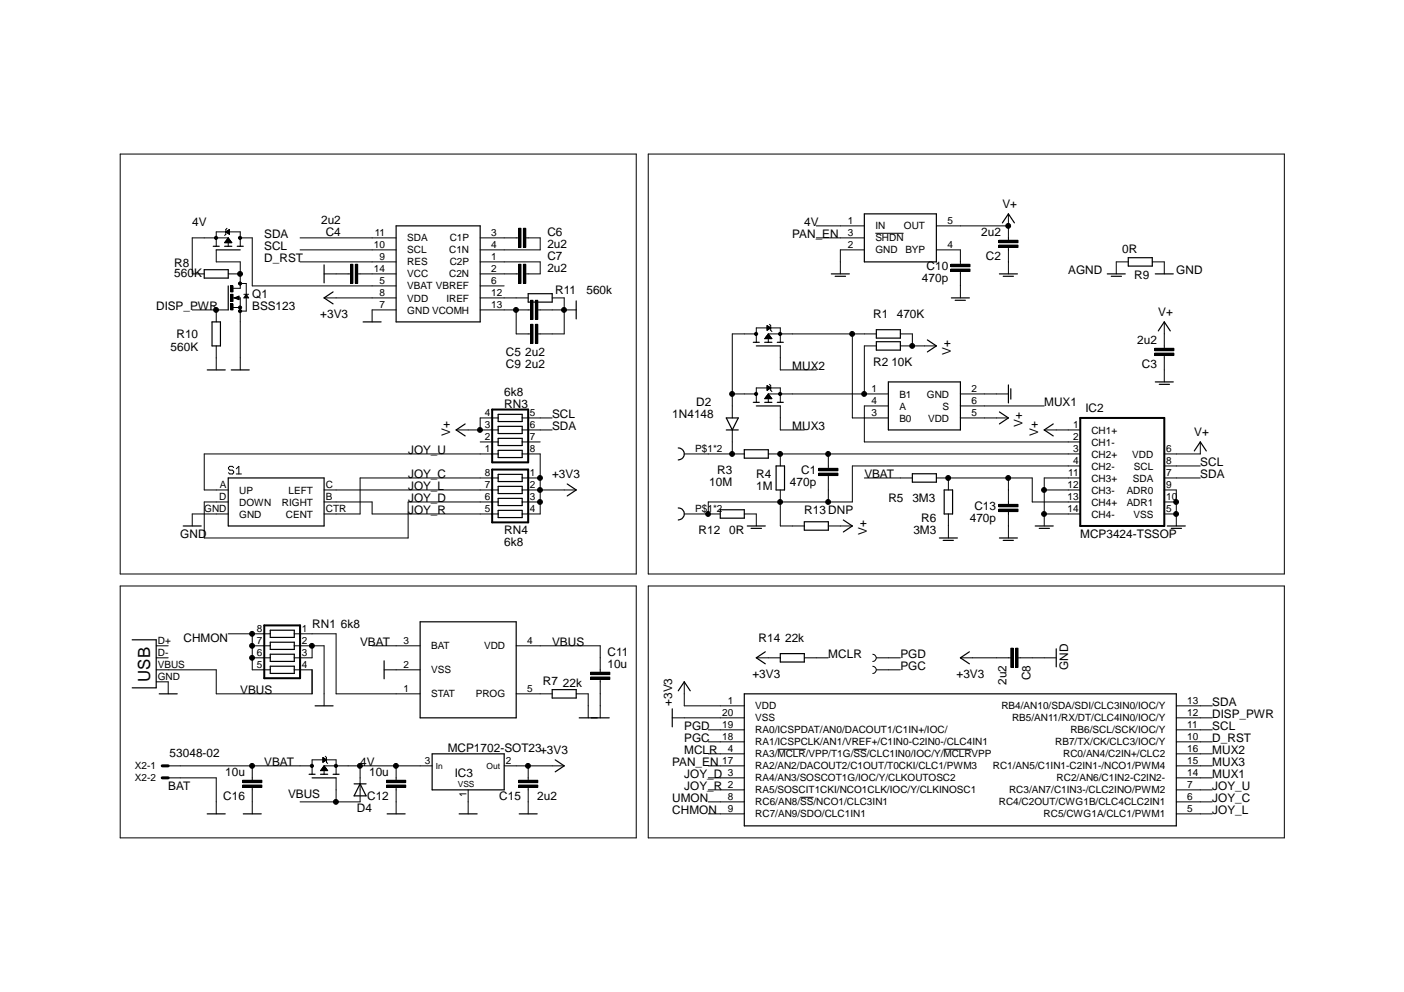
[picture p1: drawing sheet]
<svg xmlns="http://www.w3.org/2000/svg" width="297mm" height="210mm" viewBox="0 0 297 210" stroke-linecap="round" stroke-linejoin="round" font-family="sans-serif">
<g fill="none" stroke="#000" stroke-width=".21">
<path d="M25.4 32.6h109.2v88.9h-109.2zM137.1 32.6h134.6v88.9h-134.6zM45.7 52.9v2.5h5.1v5.6h-1.5M45.7 52.1v-3h5.1v3M47.6 51.3h1.4M47.7 51.2h1.2M47.7 51.1h1.1M47.8 49.1l.7-.5v1zM47.8 51h1M47.9 49.1h.6M47.9 50.9h.8M47.9 50.8h.7"/>
<path d="M47.9 49h.6M48 49.2h.5M48 50.7h.5M48 48.3l-.2 .3v1l-.3 .2M48 50.6h.5M48.1 48.9h.4M48.1 49.3h.4M48.1 50.5h.3M48.2 50.5h.2M48.2 48.8h.3M48.2 49.4h.3M48.3 50.3h-7.6v7.7h2.5"/>
<path d="M48.3 58h2.5M48.3 50.3v1.8M48.3 50.3l.8 1.1h-1.6zM48.3 48.7h.2M48.4 49.5h.1M48.5 49.6h.1M48.5 48.6h.1M50.8 50.3h2.6v10.2h30.4M50.8 60h1.3v5.8h-1.3M63.5 50.3h20.3M63.5 52.9h20.3M63.5 55.4h20.3"/>
<path d="M68.6 58h5.6M74.2 55.9h.5v4.1h-.5zM75.2 55.9h.5v4.1h-.5zM75.7 58h8.1M101.6 50.3h8.1M101.6 55.4h12.7v2.6h-3.1M101.6 58h8.1M109.7 48.3h.5v4.1h-.5zM109.7 55.9h.5v4.1h-.5zM110.7 48.3h.5v4.1h-.5zM110.7 55.9h.5v4.1h-.5zM111.2 50.3h3.1v2.6h-12.7"/>
<path d="M172.7 50.3h10.2M172.7 47.8h10.2M182.9 52.9h-5.1v5.1M185.2 49.4h6M198.1 52.9h5.1v3M198.1 47.8h15.2M201.2 55.9h4v.5h-4zM201.2 56.9h4v.5h-4zM203.2 57.4v5.6M211.3 50.8h4.1v.6h-4.1zM211.3 51.9h4.1v.5h-4.1zM213.3 45.3v5.5"/>
<path d="M213.3 52.4v5.6M238.7 55.4h-2.5v2.6M243.8 55.4h2.5v2.6M40.7 65.6h7.6M45.7 65.6v2.5M45.7 73.2v5.1M48.8 60.5h.5v1.3h-.5zM48.8 64.3h.5v1.3h-.5zM48.8 62.3h.5v1.5h-.5zM49.3 63h1.5v15.3M49.3 65.1h1.5M49.6 63l1-.3v.7z"/>
<path d="M51.6 62.3h1M52.1 62.3l.5 .7h-1zM68.6 63h15.2M83.8 65.6h-5.1v2.5M101.6 60.5h5.1M101.6 63h10.1M101.6 65.6h10.7M109.2 65.6v5.1h3.1M112.3 63.5h.5v4.1h-.5zM112.3 68.6h.5v4.1h-.5zM113.3 63.5h.5v4.1h-.5zM113.3 68.6h.5v4.1h-.5z"/>
<path d="M113.8 65.6h8.1M116.8 63h2.6v7.7h-5.6M160 70.7h-5.1v17.7M160 72.4v-3h5.1v3M161.8 71.6h1.5M161.9 71.5h1.3M162 71.4h1.1M162 71.3h1.1M162.1 71.2h.9M162.2 71.2h.7M162.2 71.1h.6M162.3 68.9l.8 .5-.8 .5z"/>
<path d="M162.3 69.8h.1M162.3 69.8h.2M162.3 69.6h.3M162.3 69.6h.5M162.3 69.5h.6M162.3 69.3h.6M162.3 69.2h.5M162.3 69.1h.3M162.3 69h.2M162.3 69h.1M162.3 71h.5M162.4 70.9h.3"/>
<path d="M162.4 70.8h.3M162.5 70.7h.1M162.5 70.7h22.9M162.5 70.7v1.7M162.5 70.7l.8 1h-1.5zM162.8 68.6l.3 .3v1l.2 .2M165.1 73.2v5.1h7.6M180.3 70.7v17.7h7.6M185.4 73.2h-2.5v10.2M190.5 70.7h2.5v2.5M190.5 73.2h7.6M244.3 73.7h4.1v.5h-4.1z"/>
<path d="M244.3 74.7h4.1v.5h-4.1zM246.3 68.1v5.6M246.3 75.2v5.6M49.4 98.9l-.2-.2h-.6l-.3 .2v.3l.3 .3h.6l.2 .2v.3l-.2 .3h-.6l-.3-.3M50 99.2l.5-.5v1.6M96.5 91h8.9M101.6 93.5h3.8M105.4 96.1h-62.2v7.6h5.1M105.4 88.4h-3.8v2.6M110.5 96.1h3.8v12.7h-3.8M110.5 91h6.3M110.5 93.5h3.8"/>
<path d="M110.5 88.4h6.3M144.8 96.1h12.7M154.9 83.4h5.1M154.9 91v5.1M160 85.1v-3h5.1v3M161.8 84.3h1.5M161.9 84.2h1.3M162 84.1h1.1M162 84h1.1M162.1 83.9h.9M162.2 83.9h.7M162.2 83.8h.6"/>
<path d="M162.3 81.6l.8 .5-.8 .5zM162.3 82.5h.1M162.3 82.5h.2M162.3 82.4h.3M162.3 82.3h.5M162.3 82.2h.6M162.3 82h.6M162.3 81.9h.5M162.3 81.8h.4M162.3 81.7h.2M162.3 81.7h.1M162.3 83.7h.5"/>
<path d="M162.3 83.6h.4M162.4 83.5h.3M162.5 83.4h.1M162.5 96.1h66M162.5 83.4h25.4M162.5 83.4v1.7M162.5 83.4l.8 1h-1.5zM162.8 81.3l.3 .3v1l.2 .2M165.1 85.9v5.1h5.1M165.1 96.1v2.5M173.2 99.1h4.1v.5h-4.1zM175.2 96.1v3"/>
<path d="M187.9 85.9h-5v7.6h45.6M203.2 88.4h10.1M203.2 83.4h10.1M203.2 85.9h17.7M220.9 91h7.6M228.5 98.6h-48.2v7.6h-30.5v2.6M246.3 98.6h7.6M253.9 93.5v2.6h-7.6M48.3 108.8h-7.6v2.5M48.3 106.2h-5.1v7.6h43.1v-7.6h19.1M50 100.3h1.1M68.6 106.2h10.1v2.6h26.7"/>
<path d="M68.6 103.7h36.8M105.4 101.1h-29.2v7.7h-7.6M110.5 106.2h3.8M110.5 103.7h11.4M110.5 101.1h3.8M144.8 108.8h7.6M157.5 108.8h2.5v2.5M165.1 103.7v7.6h5.1M173.2 100.1h4.1v.5h-4.1zM175.2 100.6v5.6M175.2 111.3h5.1M182.9 101.1h10.1"/>
<path d="M198.1 101.1h20.3v5.1h10.1M200.6 101.1v2.6M200.6 108.8v5M211.3 106.7h4.1v.5h-4.1zM211.3 107.7h4.1v.5h-4.1zM213.3 101.1v5.6M213.3 108.2v5.6M220.9 108.8h7.6M220.9 103.7h7.6M228.5 101.1h-7.6v10.2M246.3 108.8h2.6M246.3 106.2h2.6"/>
<path d="M246.3 103.7h2.6v7.6M246.3 101.1h7.6M25.4 124h109.2v53.3h-109.2zM33 136.7h2.6M33 139.2h2.6M48.3 134.1h8.9M53.4 136.7h3.8M53.4 139.2h3.8M53.4 134.1v7.6h3.8M62.3 136.7h6.3v12.7M62.3 134.1h8.8v12.7h17.8M66 136.7v2.5h-3.7"/>
<path d="M78.7 136.7h10.2M109.2 136.7h17.8v5.5M137.1 124h134.6v53.3h-134.6zM160 139.2h5.1M170.2 139.2h5M184.6 138.4a.76 .76 0 0 1 .8 .8 .76 .76 0 0 1-.8 .8M185.4 139.2h5.1M203.2 139.2h10.7M213.9 137.2h.5v4h-.5zM214.9 137.2h.5v4h-.5zM215.4 139.2h8.1M33 141.7h12.7v5.1h20.3v-5.1h-3.7"/>
<path d="M33 144.3h2.6v2.5M81.3 141.7h7.6M109.2 146.8h7.6M121.9 146.8h2.5v5.1M125 143.3h4v.5h-4zM125 142.2h4v.5h-4zM127 143.8v8.1M142.2 151.9h15.3M144.8 144.3v5.1h12.7M149.8 159.5h7.7M149.8 157h7.7M149.8 154.4h7.7"/>
<path d="M164.5 158.5h6M180.6 158.5h2.8M184.6 141a.76 .76 0 0 1 .8 .7 .76 .76 0 0 1-.8 .8M185.4 141.7h5.1M199.6 158.5h6M248.9 149.4h7.6M248.9 159.5h7.6M248.9 151.9h7.6M248.9 157h7.6M248.9 154.4h7.6M35.6 162.1h30.4M35.6 164.6h10.1v7.6"/>
<path d="M51.3 165.1h4.1v.5h-4.1zM51.3 166.1h4.1v.5h-4.1zM53.4 162.1v3M53.4 166.6v5.6M66 163.8v-3h5.1v3M67.8 163h1.5M67.9 162.9h1.3M68 162.9h1.2M68.1 162.8h1M68.1 162.6h.9M68.2 162.6h.8M68.3 162.5h.6"/>
<path d="M68.3 160.3l.8 .5-.8 .5zM68.3 161.2h.1M68.3 161.2h.3M68.3 161.1h.4M68.3 161h.5M68.3 160.9h.6M68.3 160.7h.7M68.3 160.6h.5M68.3 160.5h.4M68.3 160.4h.3M68.3 160.4h.1M68.3 162.4h.5"/>
<path d="M68.4 162.3h.4M68.5 162.2h.2M68.5 162.1h.2M68.6 162.1v1.7M68.6 162.1h22.8M68.6 162.1l.7 1h-1.5zM68.8 160l.3 .3v1l.2 .2M71.1 164.6v5.1M76.2 162.1v7.6h-12.7M81.8 165.1h4v.5h-4zM81.8 166.1h4v.5h-4zM83.8 162.1v3"/>
<path d="M83.8 166.6v5.6M99 167.1v5.1M106.7 162.1h12.7M109.7 165.1h4.1v.5h-4.1zM109.7 166.1h4.1v.5h-4.1zM111.7 162.1v3M111.7 166.6v5.6M149.8 162.1h7.7M149.8 167.1h7.7M149.8 164.6h7.7M149.8 172.2h7.7M149.8 169.7h7.7"/>
<path d="M169.3 168.7h2.8M248.9 162.1h7.6M248.9 167.1h7.6M248.9 164.6h7.6M248.9 172.2h7.6M248.9 169.7h7.6"/>
<circle cx="45.7" cy="50.3" r=".33"/>
<circle cx="50.8" cy="60" r=".33"/>
<circle cx="50.8" cy="57.9" r=".51"/>
<circle cx="50.8" cy="50.3" r=".33"/>
<circle cx="213.3" cy="47.8" r=".51"/>
<circle cx="45.7" cy="65.6" r=".51"/>
<circle cx="50.8" cy="65.1" r=".33"/>
<circle cx="50.8" cy="65.8" r=".33"/>
<circle cx="109.2" cy="65.6" r=".51"/>
<circle cx="119.3" cy="65.6" r=".51"/>
<circle cx="160" cy="70.7" r=".33"/>
<circle cx="165" cy="70.7" r=".33"/>
<circle cx="180.3" cy="70.6" r=".51"/>
<circle cx="193" cy="73.2" r=".51"/>
<circle cx="101.5" cy="91" r=".51"/>
<circle cx="154.9" cy="96" r=".51"/>
<circle cx="154.9" cy="83.3" r=".51"/>
<circle cx="160" cy="83.4" r=".33"/>
<circle cx="165" cy="83.4" r=".33"/>
<circle cx="165" cy="96" r=".51"/>
<circle cx="175.2" cy="96" r=".51"/>
<circle cx="182.8" cy="83.3" r=".51"/>
<circle cx="114.2" cy="106.2" r=".51"/>
<circle cx="114.2" cy="101.1" r=".51"/>
<circle cx="114.2" cy="103.7" r=".51"/>
<circle cx="149.8" cy="108.7" r=".51"/>
<circle cx="165" cy="106.2" r=".51"/>
<circle cx="175.2" cy="106.2" r=".51"/>
<circle cx="200.6" cy="101.1" r=".51"/>
<circle cx="213.3" cy="101.1" r=".51"/>
<circle cx="220.9" cy="103.7" r=".51"/>
<circle cx="220.9" cy="108.7" r=".51"/>
<circle cx="248.8" cy="108.7" r=".51"/>
<circle cx="248.8" cy="106.2" r=".51"/>
<circle cx="53.3" cy="139.2" r=".51"/>
<circle cx="53.3" cy="134.1" r=".51"/>
<circle cx="53.3" cy="136.6" r=".51"/>
<circle cx="66" cy="136.6" r=".51"/>
<circle cx="53.3" cy="162" r=".51"/>
<circle cx="66" cy="162.1" r=".33"/>
<circle cx="71.1" cy="169.7" r=".51"/>
<circle cx="71.1" cy="162.1" r=".33"/>
<circle cx="76.1" cy="162" r=".51"/>
<circle cx="83.8" cy="162" r=".51"/>
<circle cx="111.7" cy="162" r=".51"/>
</g>
<g fill="none" stroke="#000" stroke-width=".25">
<path d="M43.2 57.1h5.1v1.7h-5.1zM45.1 52.1h1.3M45.7 52.9h5.1M47.5 52.1h1.6M50.2 52.1h1.3M68.6 56v3.9M83.8 47.8h17.8v20.3h-17.8zM175.9 58h3.8M176.7 58.5h2.2M182.9 45.3h15.2v10.1h-15.2zM211.4 58h3.9M212.1 47.2l1.2-1.9 1.3 1.9"/>
<path d="M212.2 58.5h2.2M234.3 58h3.8M235.1 58.5h2.2M238.7 54.5h5.1v1.8h-5.1zM244.4 58h3.8M43.8 78.3h3.9M44.9 68.1h1.7v5.1h-1.7zM48.3 60.5v5.1M48.9 78.3h3.8M49.8 63l.6 .3v-.5l-.5 .2M52.1 62.5l.3 .4h-.6zM70.5 61.8l-1.9 1.2 1.9 1.3"/>
<path d="M76.8 68.1h3.8M111.7 62.1h5.1v1.8h-5.1zM121.9 63.7v3.8M159.4 72.4h1.2M160 73.2h5.1M161.8 72.4h1.5M164.5 72.4h1.2M185.4 69.8h5.1v1.7h-5.1zM185.4 72.3h5.1v1.8h-5.1zM196.2 71.9l1.9 1.3-1.9 1.3M201.3 63h3.8M202.1 63.5h2.1"/>
<path d="M245.1 70l1.2-1.9 1.3 1.9M98.4 89.7l-1.9 1.3 1.9 1.2M105.4 95.3h5.1v1.5h-5.1zM105.4 87.7h5.1v1.5h-5.1zM105.4 90.2h5.1v1.5h-5.1zM105.4 92.8h5.1v1.5h-5.1zM143.5 94.8a1.27 1.27 0 0 1 1.3 1.3 1.27 1.27 0 0 1-1.3 1.2M153.7 91h2.5M153.7 88.4h2.5l-1.3 2.6zM157.5 95.2h5v1.7h-5zM159.4 85.1h1.2M160 85.9h5.1"/>
<path d="M161.8 85.1h1.5M164.2 98.6h1.8v5.1h-1.8zM164.5 85.1h1.2M187.9 80.8h15.3v10.2h-15.3zM211.4 87.2l1.9 1.2-1.9 1.3M213.3 81.4v3.9M213.9 82.3v2.2M222.8 89.7l-1.9 1.3 1.9 1.2M244.4 80.8h3.8M245.3 81.3h2.1M252.7 95.4l1.2-1.9 1.3 1.9M38.8 111.3h3.8"/>
<path d="M48.3 101.1h20.3v10.2h-20.3zM105.4 100.4h5.1v1.5h-5.1zM105.4 102.9h5.1v1.5h-5.1zM105.4 105.5h5.1v1.5h-5.1zM105.4 108h5.1v1.5h-5.1zM120 102.4l1.9 1.3-1.9 1.2M143.5 107.5a1.27 1.27 0 0 1 1.3 1.3 1.27 1.27 0 0 1-1.3 1.2M152.4 107.9h5.1v1.7h-5.1zM158.1 111.3h3.8M158.9 111.8h2.2M170.2 110.4h5v1.8h-5zM178.4 110l1.9 1.3-1.9 1.3"/>
<path d="M193 100.2h5.1v1.8h-5.1zM198.7 113.8h3.9M199.5 114.3h2.2M199.8 103.7h1.7v5.1h-1.7zM211.4 113.8h3.9M212.2 114.3h2.2M219 111.3h3.8M219.9 111.8h2.1M247 111.3h3.8M247.8 111.8h2.2M28 135.4h5v10.1h-5M57.2 133.3h5.1v1.6h-5.1z"/>
<path d="M57.2 135.9h5.1v1.5h-5.1zM57.2 138.4h5.1v1.6h-5.1zM81.3 139.8v3.8M88.9 131.6h20.3v20.3h-20.3zM161.9 137.9l-1.9 1.3 1.9 1.3M165.1 138.3h5.1v1.8h-5.1zM205.1 137.9l-1.9 1.3 1.9 1.3M223.5 137.3v3.8M33.7 146.8h3.8M57.2 141h5.1v1.5h-5.1zM66.7 149.4h3.8M91.4 159.5h15.3v7.6h-15.3z"/>
<path d="M116.8 145.9h5.1v1.8h-5.1zM122.5 151.9h6.4M142.2 150v3.8M143.5 146.2l1.3-1.9 1.2 1.9M157.5 146.8h91.4v28h-91.4zM43.8 172.2h3.9M51.5 172.2h3.8M65.4 163.8h1.3M66 164.6h5.1M67.8 163.8h1.5M70.5 163.8h1.2M74.9 165.9h2.6"/>
<path d="M76.2 165.9l1.3 2.5h-2.6zM81.9 172.2h3.8M97.1 172.2h3.9M109.8 172.2h3.9M117.5 160.8l1.9 1.3-1.9 1.2"/>
</g>
<path d="M104.1 86.7h7.6v11.1h-7.6zM104.1 99.4h7.6v11.1h-7.6zM228.5 88.4h17.8v22.9h-17.8zM55.9 132.3h7.6v11.2h-7.6z" fill="none" stroke="#000" stroke-width=".42"/>
<g fill="#000">
<path d="M74.2 55.9h.5v4.1h-.5z" fill-rule="evenodd"/>
<path d="M75.2 55.9h.5v4.1h-.5z" fill-rule="evenodd"/>
<path d="M109.7 48.3h.5v4.1h-.5z" fill-rule="evenodd"/>
<path d="M109.7 55.9h.5v4.1h-.5z" fill-rule="evenodd"/>
<path d="M110.7 48.3h.5v4.1h-.5z" fill-rule="evenodd"/>
<path d="M110.7 55.9h.5v4.1h-.5z" fill-rule="evenodd"/>
<path d="M201.2 55.9h4v.5h-4z" fill-rule="evenodd"/>
<path d="M201.2 56.9h4v.5h-4z" fill-rule="evenodd"/>
<path d="M211.3 50.8h4.1v.6h-4.1z" fill-rule="evenodd"/>
<path d="M211.3 51.9h4.1v.5h-4.1z" fill-rule="evenodd"/>
<path d="M48.8 60.5h.5v1.3h-.5z" fill-rule="evenodd"/>
<path d="M48.8 64.3h.5v1.3h-.5z" fill-rule="evenodd"/>
<path d="M48.8 62.3h.5v1.5h-.5z" fill-rule="evenodd"/>
<path d="M112.3 63.5h.5v4.1h-.5z" fill-rule="evenodd"/>
<path d="M112.3 68.6h.5v4.1h-.5z" fill-rule="evenodd"/>
<path d="M113.3 63.5h.5v4.1h-.5z" fill-rule="evenodd"/>
<path d="M113.3 68.6h.5v4.1h-.5z" fill-rule="evenodd"/>
<path d="M244.3 73.7h4.1v.5h-4.1z" fill-rule="evenodd"/>
<path d="M244.3 74.7h4.1v.5h-4.1z" fill-rule="evenodd"/>
<path d="M173.2 99.1h4.1v.5h-4.1z" fill-rule="evenodd"/>
<path d="M173.2 100.1h4.1v.5h-4.1z" fill-rule="evenodd"/>
<path d="M211.3 106.7h4.1v.5h-4.1z" fill-rule="evenodd"/>
<path d="M211.3 107.7h4.1v.5h-4.1z" fill-rule="evenodd"/>
<path d="M213.9 137.2h.5v4h-.5z" fill-rule="evenodd"/>
<path d="M214.9 137.2h.5v4h-.5z" fill-rule="evenodd"/>
<path d="M125 143.3h4v.5h-4z" fill-rule="evenodd"/>
<path d="M125 142.2h4v.5h-4z" fill-rule="evenodd"/>
<path d="M51.3 165.1h4.1v.5h-4.1z" fill-rule="evenodd"/>
<path d="M51.3 166.1h4.1v.5h-4.1z" fill-rule="evenodd"/>
<path d="M81.8 165.1h4v.5h-4z" fill-rule="evenodd"/>
<path d="M81.8 166.1h4v.5h-4z" fill-rule="evenodd"/>
<path d="M109.7 165.1h4.1v.5h-4.1z" fill-rule="evenodd"/>
<path d="M109.7 166.1h4.1v.5h-4.1z" fill-rule="evenodd"/>
<circle cx="45.7" cy="50.3" r=".33"/>
<circle cx="50.8" cy="60" r=".33"/>
<circle cx="50.8" cy="57.9" r=".51"/>
<circle cx="50.8" cy="50.3" r=".33"/>
<circle cx="213.3" cy="47.8" r=".51"/>
<circle cx="45.7" cy="65.6" r=".51"/>
<circle cx="50.8" cy="65.1" r=".33"/>
<circle cx="50.8" cy="65.8" r=".33"/>
<circle cx="109.2" cy="65.6" r=".51"/>
<circle cx="119.3" cy="65.6" r=".51"/>
<circle cx="160" cy="70.7" r=".33"/>
<circle cx="165" cy="70.7" r=".33"/>
<circle cx="180.3" cy="70.6" r=".51"/>
<circle cx="193" cy="73.2" r=".51"/>
<circle cx="101.5" cy="91" r=".51"/>
<circle cx="154.9" cy="96" r=".51"/>
<circle cx="154.9" cy="83.3" r=".51"/>
<circle cx="160" cy="83.4" r=".33"/>
<circle cx="165" cy="83.4" r=".33"/>
<circle cx="165" cy="96" r=".51"/>
<circle cx="175.2" cy="96" r=".51"/>
<circle cx="182.8" cy="83.3" r=".51"/>
<circle cx="114.2" cy="106.2" r=".51"/>
<circle cx="114.2" cy="101.1" r=".51"/>
<circle cx="114.2" cy="103.7" r=".51"/>
<circle cx="149.8" cy="108.7" r=".51"/>
<circle cx="165" cy="106.2" r=".51"/>
<circle cx="175.2" cy="106.2" r=".51"/>
<circle cx="200.6" cy="101.1" r=".51"/>
<circle cx="213.3" cy="101.1" r=".51"/>
<circle cx="220.9" cy="103.7" r=".51"/>
<circle cx="220.9" cy="108.7" r=".51"/>
<circle cx="248.8" cy="108.7" r=".51"/>
<circle cx="248.8" cy="106.2" r=".51"/>
<circle cx="53.3" cy="139.2" r=".51"/>
<circle cx="53.3" cy="134.1" r=".51"/>
<circle cx="53.3" cy="136.6" r=".51"/>
<circle cx="66" cy="136.6" r=".51"/>
<circle cx="53.3" cy="162" r=".51"/>
<circle cx="66" cy="162.1" r=".33"/>
<circle cx="71.1" cy="169.7" r=".51"/>
<circle cx="71.1" cy="162.1" r=".33"/>
<circle cx="76.1" cy="162" r=".51"/>
<circle cx="83.8" cy="162" r=".51"/>
<circle cx="111.7" cy="162" r=".51"/>
</g>
<path d="M34.3 162.1h1.3M34.3 164.6h1.3" fill="none" stroke="#000" stroke-width=".63"/>
<text font-size="3.6" x="31.8" y="144.3" transform="rotate(-90 31.8 144.3)">USB</text>
<g font-size="2.5">
<text x="40.7" y="47.8">4V</text>
<text x="67.9" y="47.4">2u2</text>
<text x="170.2" y="47.8">4V</text>
<text x="212.1" y="44">V+</text>
<text x="55.9" y="52.9">SCL</text>
<text x="55.9" y="50.3">SDA</text>
<text x="68.9" y="50">C4</text>
<text x="115.8" y="50">C6</text>
<text x="115.8" y="52.5">2u2</text>
<text x="167.6" y="50.3">PAN_EN</text>
<text x="207.6" y="50">2u2</text>
<text x="237.4" y="53.6">0R</text>
<text x="36.9" y="56.5">R8</text>
<text x="36.9" y="58.7">560K</text>
<text x="55.9" y="55.4">D_RST</text>
<text x="115.8" y="55">C7</text>
<text x="115.8" y="57.6">2u2</text>
<text x="195.1" y="59.7">470p</text>
<text x="196" y="57.2">C10</text>
<text x="208.6" y="55">C2</text>
<text x="226" y="58">AGND</text>
<text x="240" y="59">R9</text>
<text x="248.9" y="58">GND</text>
<text x="33" y="65.6">DISP_PWR</text>
<text x="53.4" y="63">Q1</text>
<text x="53.4" y="65.6">BSS123</text>
<text x="117.5" y="62.3">R11</text>
<text x="124.1" y="62.3">560k</text>
<text x="37.3" y="71.4">R10</text>
<text x="67.8" y="67.4">+3V3</text>
<text x="184.7" y="67.4">R1</text>
<text x="189.7" y="67.4">470K</text>
<text x="245.1" y="66.8">V+</text>
<text x="36.1" y="74.2">560K</text>
<text x="107" y="75.4">C5</text>
<text x="107" y="77.9">C9</text>
<text x="111.1" y="77.9">2u2</text>
<text x="111.1" y="75.4">2u2</text>
<text x="184.7" y="77.5">R2</text>
<text x="188.6" y="77.5">10K</text>
<text x="201.2" y="75" transform="rotate(-90 201.2 75)">V+</text>
<text x="240.6" y="72.8">2u2</text>
<text x="241.6" y="77.9">C3</text>
<text x="106.7" y="83.9">6k8</text>
<text x="167.6" y="78.3">MUX2</text>
<text x="106.7" y="86.4">RN3</text>
<text x="116.8" y="88.4">SCL</text>
<text x="142.2" y="88.4">1N4148</text>
<text x="147.3" y="85.9">D2</text>
<text x="220.9" y="85.9">MUX1</text>
<text x="229.6" y="87.2">IC2</text>
<text x="95.2" y="92.2" transform="rotate(-90 95.2 92.2)">V+</text>
<text x="116.8" y="91">SDA</text>
<text x="167.6" y="91">MUX3</text>
<text x="216.4" y="90.3" transform="rotate(-90 216.4 90.3)">V+</text>
<text x="219.7" y="92.2" transform="rotate(-90 219.7 92.2)">V+</text>
<text x="252.7" y="92.2">V+</text>
<text x="86.3" y="96.1">JOY_U</text>
<text x="86.3" y="101.1">JOY_C</text>
<text x="116.8" y="101.1">+3V3</text>
<text x="151.7" y="100.4">R3</text>
<text x="160" y="101.1">R4</text>
<text x="169.5" y="100.4">C1</text>
<text x="182.9" y="101.1">VBAT</text>
<text x="253.9" y="98.6">SCL</text>
<text x="253.9" y="101.1">SDA</text>
<text x="86.3" y="106.2">JOY_D</text>
<text x="86.3" y="103.7">JOY_L</text>
<text x="150.1" y="102.9">10M</text>
<text x="160" y="103.7">1M</text>
<text x="167.1" y="102.9">470p</text>
<text x="187.9" y="106.2">R5</text>
<text x="193" y="106.2">3M3</text>
<text x="206.1" y="108">C13</text>
<text x="38.1" y="113.8">GND</text>
<text x="86.3" y="108.8">JOY_R</text>
<text x="106.7" y="113.1">RN4</text>
<text x="147.8" y="113.1">R12</text>
<text x="154.2" y="113.1">0R</text>
<text x="170.2" y="108.8">R13 DNP</text>
<text x="183.4" y="113.1" transform="rotate(-90 183.4 113.1)">V+</text>
<text x="193.2" y="113.1">3M3</text>
<text x="194.9" y="110.5">R6</text>
<text x="205.2" y="110.5">470p</text>
<text x="228.5" y="113.8">MCP3424-TSSOP</text>
<text x="106.7" y="115.6">6k8</text>
<text x="38.8" y="135.9">CHMON</text>
<text x="66.1" y="132.9">RN1</text>
<text x="72.1" y="132.9">6k8</text>
<text x="76.2" y="136.7">VBAT</text>
<text x="116.8" y="136.7">VBUS</text>
<text x="160.5" y="135.9">R14</text>
<text x="166.1" y="135.9">22k</text>
<text x="128.5" y="141.4">10u</text>
<text x="128.5" y="138.8">C11</text>
<text x="159.2" y="143.5">+3V3</text>
<text x="175.2" y="139.2">MCLR</text>
<text x="190.5" y="139.2">PGD</text>
<text x="190.5" y="141.7">PGC</text>
<text x="202.4" y="143.5">+3V3</text>
<text x="218" y="143.9" transform="rotate(-90 218 143.9)">C8</text>
<text x="226" y="141.7" transform="rotate(-90 226 141.7)">GND</text>
<text x="50.8" y="146.8">VBUS</text>
<text x="114.9" y="145">R7</text>
<text x="119.1" y="145.3">22k</text>
<text x="142.2" y="149.4" transform="rotate(-90 142.2 149.4)">+3V3</text>
<text x="213" y="144.9" transform="rotate(-90 213 144.9)">2u2</text>
<text x="256.5" y="149.4">SDA</text>
<text x="144.8" y="154.4">PGD</text>
<text x="256.5" y="151.9">DISP_PWR</text>
<text x="256.5" y="154.4">SCL</text>
<text x="35.9" y="160.1">53048-02</text>
<text x="94.7" y="159.2">MCP1702-SOT23+3V3</text>
<text x="144.8" y="159.5">MCLR</text>
<text x="144.8" y="157">PGC</text>
<text x="256.5" y="157">D_RST</text>
<text x="256.5" y="159.5">MUX2</text>
<text x="35.6" y="167.1">BAT</text>
<text x="47.7" y="164.2">10u</text>
<text x="55.9" y="162.1">VBAT</text>
<text x="76.2" y="162.1">4V</text>
<text x="78.1" y="164.2">10u</text>
<text x="96.2" y="164.4">IC3</text>
<text x="142.2" y="162.1">PAN_EN</text>
<text x="144.8" y="164.6">JOY_D</text>
<text x="144.8" y="167.1">JOY_R</text>
<text x="256.5" y="167.1">JOY_U</text>
<text x="256.5" y="164.6">MUX1</text>
<text x="256.5" y="162.1">MUX3</text>
<text x="47.2" y="169.3">C16</text>
<text x="60.9" y="168.9">VBUS</text>
<text x="75.5" y="171.7">D4</text>
<text x="77.7" y="169.3">C12</text>
<text x="105.6" y="169.3">C15</text>
<text x="113.7" y="169.3">2u2</text>
<text x="142.2" y="169.7">UMON</text>
<text x="142.2" y="172.2">CHMON</text>
<text x="256.5" y="172.2">JOY_L</text>
<text x="256.5" y="169.7">JOY_C</text>
</g>
<g font-size="2.1">
<text x="179.4" y="47.5">1</text>
<text x="200.4" y="47.5">5</text>
<text x="79.1" y="52.5">10</text>
<text x="79.3" y="50">11</text>
<text x="86.2" y="53.6">SCL</text>
<text x="86.2" y="51.1">SDA</text>
<text x="95" y="53.6">C1N</text>
<text x="95.2" y="51.1">C1P</text>
<text x="103.9" y="50">3</text>
<text x="103.9" y="52.5">4</text>
<text x="179.4" y="50">3</text>
<text x="179.4" y="52.5">2</text>
<text x="185.2" y="48.6">IN</text>
<text x="185.2" y="51.1">SHDN</text>
<text x="185.2" y="53.6">GND</text>
<text x="191.2" y="48.6">OUT</text>
<text x="191.5" y="53.6">BYP</text>
<text x="200.4" y="52.5">4</text>
<text x="79.1" y="57.6">14</text>
<text x="80.3" y="55.1">9</text>
<text x="86.2" y="56.2">RES</text>
<text x="86.2" y="58.7">VCC</text>
<text x="95" y="58.7">C2N</text>
<text x="95.2" y="56.2">C2P</text>
<text x="103.9" y="55.1">1</text>
<text x="103.9" y="57.6">2</text>
<text x="80.3" y="65.2">7</text>
<text x="80.3" y="62.7">8</text>
<text x="80.3" y="60.2">5</text>
<text x="86.2" y="63.8">VDD</text>
<text x="86.2" y="61.3">VBAT VBREF</text>
<text x="94.4" y="63.8">IREF</text>
<text x="103.9" y="60.2">6</text>
<text x="103.9" y="62.7">12</text>
<text x="103.9" y="65.2">13</text>
<text x="86.2" y="66.3">GND VCOMH</text>
<text x="184.4" y="83">1</text>
<text x="205.5" y="83">2</text>
<text x="102.6" y="88.1">4</text>
<text x="112.1" y="88.1">5</text>
<text x="184.4" y="88.1">3</text>
<text x="184.4" y="85.6">4</text>
<text x="190.3" y="89.2">B0</text>
<text x="190.3" y="86.7">A</text>
<text x="190.3" y="84.1">B1</text>
<text x="196.1" y="84.1">GND</text>
<text x="196.4" y="89.2">VDD</text>
<text x="199.4" y="86.7">S</text>
<text x="205.5" y="88.1">5</text>
<text x="205.5" y="85.6">6</text>
<text x="102.6" y="93.2">2</text>
<text x="102.6" y="90.6">3</text>
<text x="102.6" y="95.7">1</text>
<text x="112.1" y="95.7">8</text>
<text x="112.1" y="90.6">6</text>
<text x="112.1" y="93.2">7</text>
<text x="147.1" y="95.7">P$1*2</text>
<text x="227" y="93.2">2</text>
<text x="227" y="95.7">3</text>
<text x="227" y="90.6">1</text>
<text x="230.9" y="94.3">CH1-</text>
<text x="230.9" y="91.7">CH1+</text>
<text x="246.7" y="95.7">6</text>
<text x="102.6" y="100.8">8</text>
<text x="112.1" y="100.8">1</text>
<text x="226" y="100.8">11</text>
<text x="227" y="98.2">4</text>
<text x="230.9" y="101.9">CH3+</text>
<text x="230.9" y="96.8">CH2+</text>
<text x="230.9" y="99.4">CH2-</text>
<text x="239.6" y="96.8">VDD</text>
<text x="239.7" y="101.9">SDA</text>
<text x="239.9" y="99.4">SCL</text>
<text x="246.7" y="100.8">7</text>
<text x="246.7" y="98.2">8</text>
<text x="46.4" y="105.8">D</text>
<text x="46.5" y="103.3">A</text>
<text x="50.6" y="107">DOWN</text>
<text x="50.6" y="104.4">UP</text>
<text x="59.6" y="107">RIGHT</text>
<text x="61" y="104.4">LEFT</text>
<text x="68.9" y="103.3">C</text>
<text x="68.9" y="105.8">B</text>
<text x="102.6" y="105.8">6</text>
<text x="102.6" y="103.3">7</text>
<text x="112.1" y="103.3">2</text>
<text x="112.1" y="105.8">3</text>
<text x="225.8" y="103.3">12</text>
<text x="225.8" y="105.8">13</text>
<text x="230.9" y="104.4">CH3-</text>
<text x="230.9" y="107">CH4+</text>
<text x="238.4" y="104.4">ADR0</text>
<text x="238.4" y="107">ADR1</text>
<text x="246.7" y="103.3">9</text>
<text x="246.7" y="105.8">10</text>
<text x="43.2" y="108.4">GND</text>
<text x="50.6" y="109.5">GND</text>
<text x="60.5" y="109.5">CENT</text>
<text x="68.9" y="108.4">CTR</text>
<text x="102.6" y="108.4">5</text>
<text x="112.1" y="108.4">4</text>
<text x="147.1" y="108.4">P$1*2</text>
<text x="225.8" y="108.4">14</text>
<text x="230.9" y="109.5">CH4-</text>
<text x="239.8" y="109.5">VSS</text>
<text x="246.7" y="108.4">5</text>
<text x="33.4" y="136.3">D+</text>
<text x="54.3" y="136.3">7</text>
<text x="54.3" y="133.8">8</text>
<text x="63.9" y="136.3">2</text>
<text x="63.9" y="133.8">1</text>
<text x="85.4" y="136.3">3</text>
<text x="91.2" y="137.4">BAT</text>
<text x="102.4" y="137.4">VDD</text>
<text x="111.5" y="136.3">4</text>
<text x="33.4" y="138.9">D-</text>
<text x="33.4" y="141.4">VBUS</text>
<text x="33.4" y="143.9">GND</text>
<text x="54.3" y="141.4">5</text>
<text x="54.3" y="138.9">6</text>
<text x="63.9" y="138.9">3</text>
<text x="63.9" y="141.4">4</text>
<text x="85.4" y="141.4">2</text>
<text x="91.2" y="142.5">VSS</text>
<text x="85.4" y="146.5">1</text>
<text x="91.2" y="147.6">STAT</text>
<text x="100.7" y="147.6">PROG</text>
<text x="111.5" y="146.5">5</text>
<text x="154" y="149">1</text>
<text x="251.2" y="149">13</text>
<text x="152.8" y="154.1">19</text>
<text x="152.8" y="151.6">20</text>
<text x="159.8" y="150.1">VDD</text>
<text x="159.8" y="155.2">RA0/ICSPDAT/AN0/DACOUT1/C1IN+/IOC/</text>
<text x="159.8" y="152.7">VSS</text>
<text x="211.9" y="150.1">RB4/AN10/SDA/SDI/CLC3IN0/IOC/Y</text>
<text x="214.1" y="152.7">RB5/AN11/RX/DT/CLC4IN0/IOC/Y</text>
<text x="226.5" y="155.2">RB6/SCL/SCK/IOC/Y</text>
<text x="251.2" y="151.6">12</text>
<text x="251.2" y="154.1">11</text>
<text x="89.9" y="161.7">3</text>
<text x="107" y="161.7">2</text>
<text x="152.8" y="156.6">18</text>
<text x="152.8" y="161.7">17</text>
<text x="154" y="159.2">4</text>
<text x="159.8" y="160.3">RA3/MCLR/VPP/T1G/SS/CLC1IN0/IOC/Y/MCLRVPP</text>
<text x="159.8" y="157.7">RA1/ICSPCLK/AN1/VREF+/C1IN0-C2IN0-/CLC4IN1</text>
<text x="223.3" y="157.7">RB7/TX/CK/CLC3/IOC/Y</text>
<text x="224.9" y="160.3">RC0/AN4/C2IN+/CLC2</text>
<text x="251.2" y="159.2">16</text>
<text x="251.2" y="161.7">15</text>
<text x="251.2" y="156.6">10</text>
<text x="28.6" y="162.8">X2-1</text>
<text x="28.6" y="165.4">X2-2</text>
<text x="154" y="166.8">2</text>
<text x="154" y="164.3">3</text>
<text x="159.8" y="167.9">RA5/SOSCIT1CKI/NCO1CLK/IOC/Y/CLKINOSC1</text>
<text x="159.8" y="165.4">RA4/AN3/SOSCOT1G/IOC/Y/CLKOUTOSC2</text>
<text x="159.8" y="162.8">RA2/AN2/DACOUT2/C1OUT/T0CKI/CLC1/PWM3</text>
<text x="210" y="162.8">RC1/AN5/C1IN1-C2IN1-/NCO1/PWM4</text>
<text x="213.5" y="167.9">RC3/AN7/C1IN3-/CLC2INO/PWM2</text>
<text x="223.5" y="165.4">RC2/AN6/C1IN2-C2IN2-</text>
<text x="251.2" y="166.8">7</text>
<text x="251.2" y="164.3">14</text>
<text x="98.7" y="168.7" transform="rotate(-90 98.7 168.7)">1</text>
<text x="154" y="169.3">8</text>
<text x="154" y="171.9">9</text>
<text x="159.8" y="173">RC7/AN9/SDO/CLC1IN1</text>
<text x="159.8" y="170.4">RC6/AN8/SS/NCO1/CLC3IN1</text>
<text x="211.3" y="170.4">RC4/C2OUT/CWG1B/CLC4CLC2IN1</text>
<text x="220.8" y="173">RC5/CWG1A/CLC1/PWM1</text>
<text x="251.2" y="171.9">5</text>
<text x="251.2" y="169.3">6</text>
</g>
<g font-size="1.8">
<text x="92.2" y="162.7">In</text>
<text x="96.8" y="166.5">VSS</text>
<text x="102.9" y="162.7">Out</text>
</g>
</svg>
